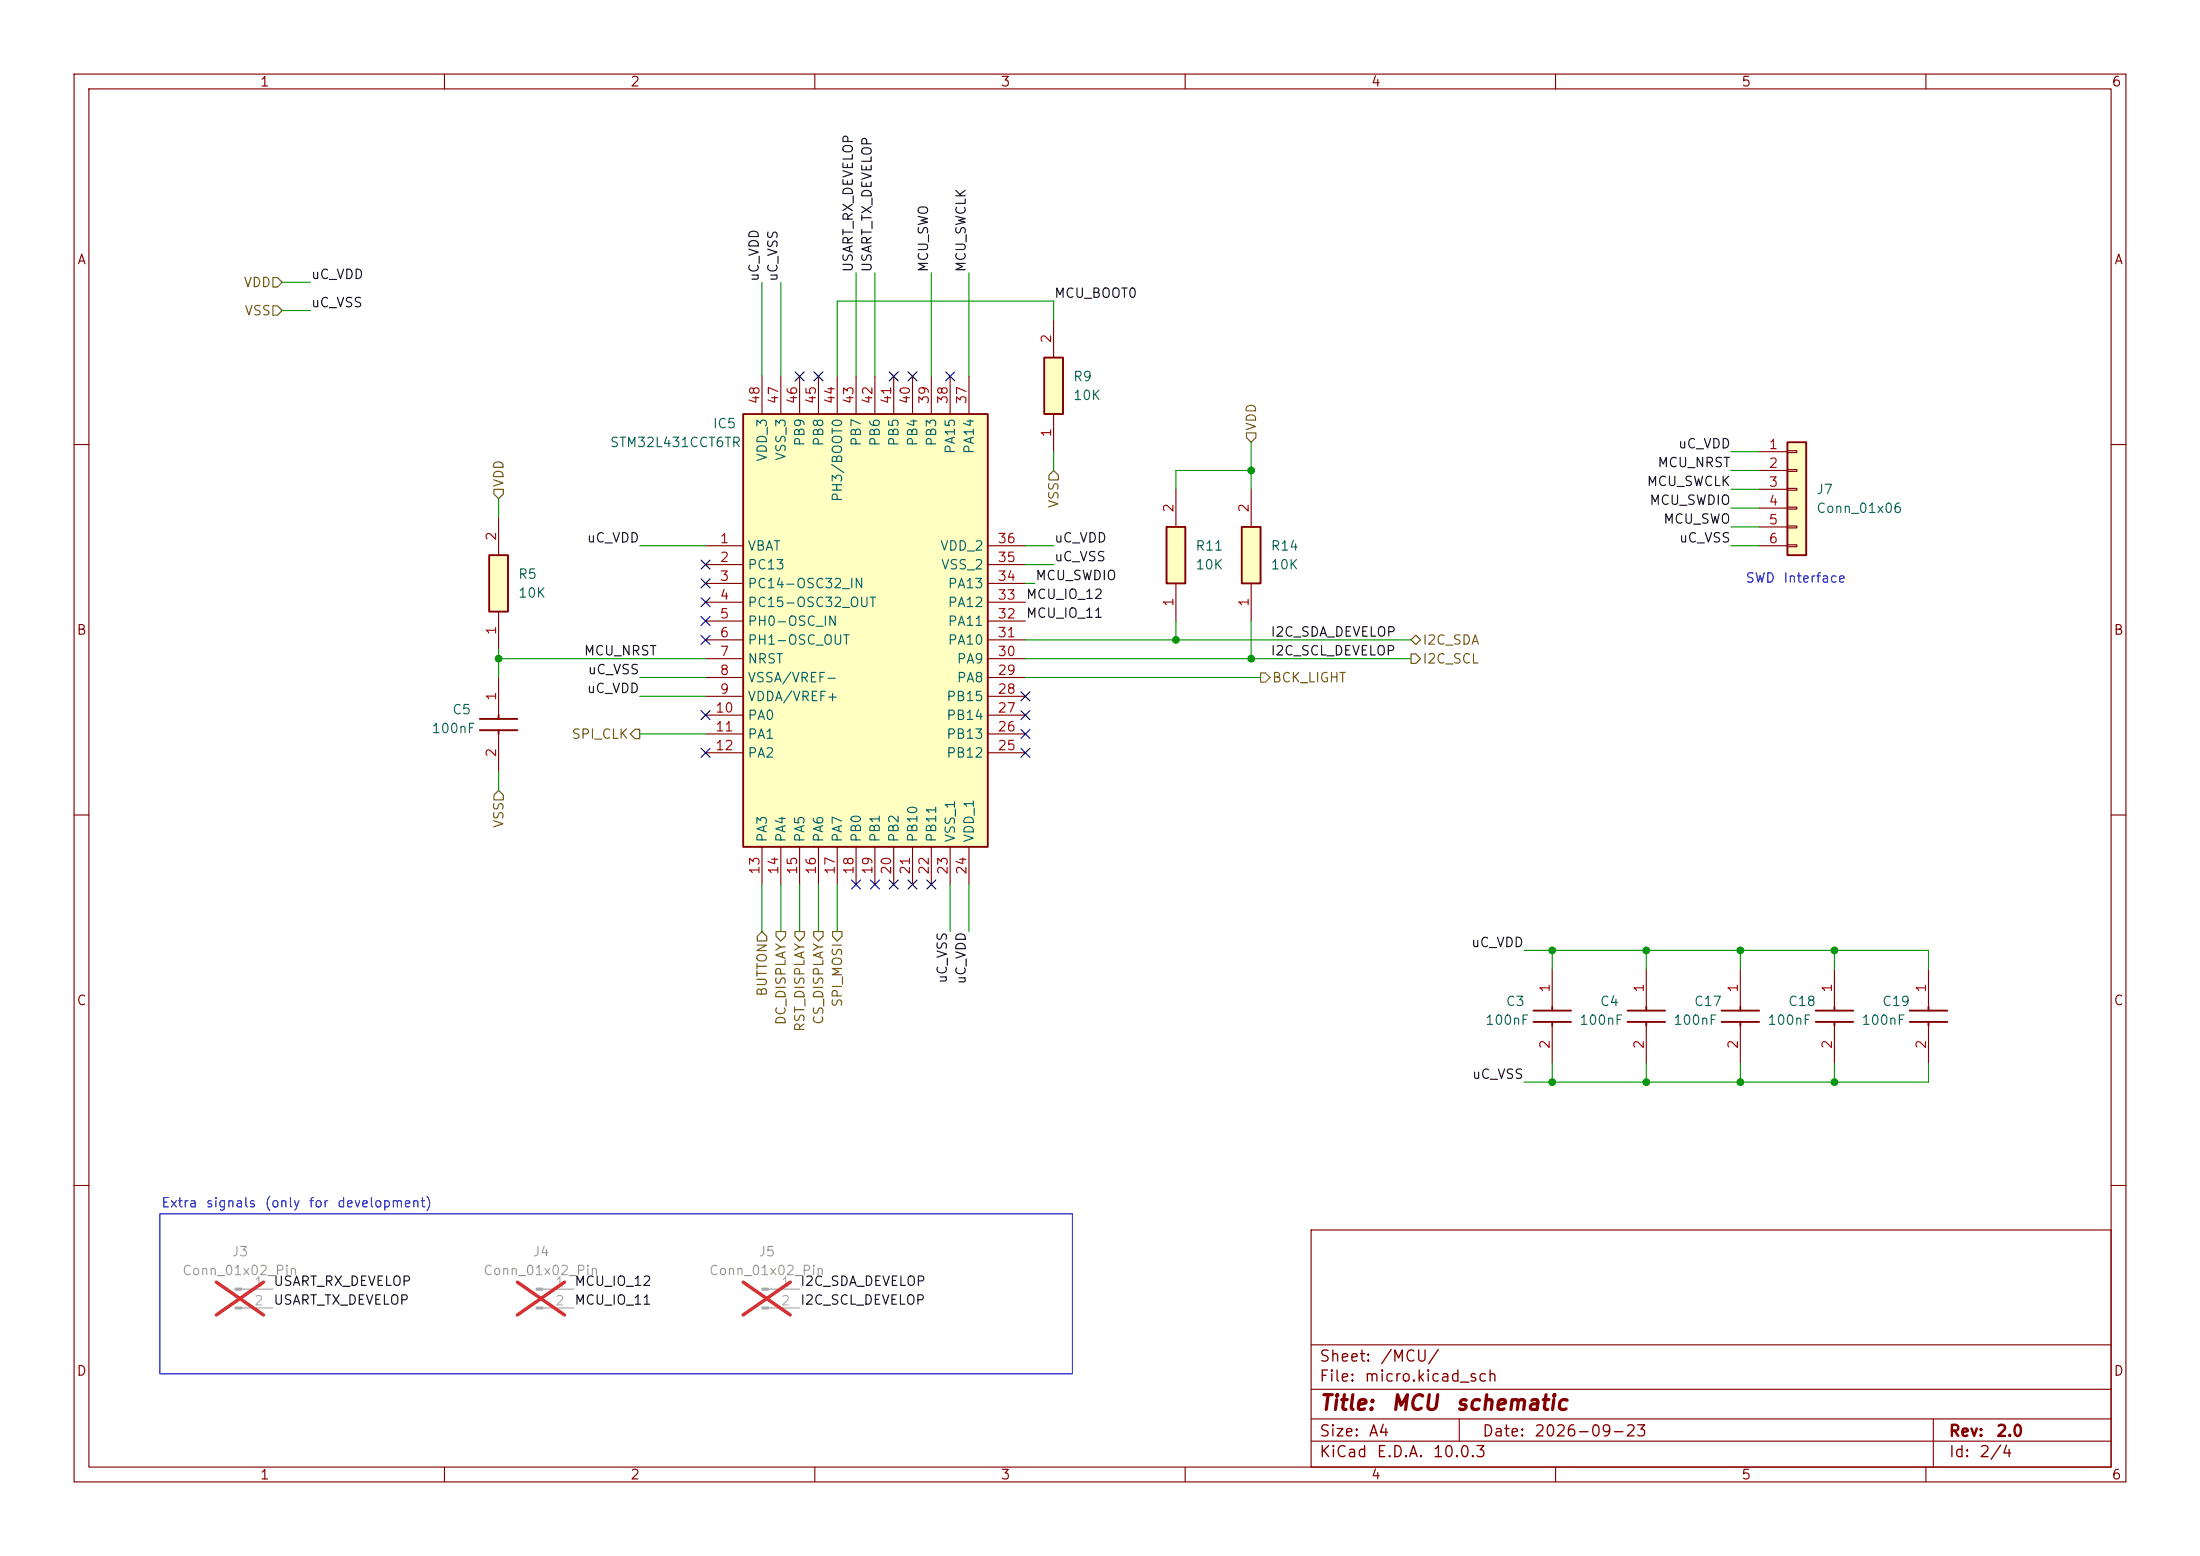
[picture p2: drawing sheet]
<svg xmlns="http://www.w3.org/2000/svg" width="297mm" height="210mm" viewBox="0 0 297 210" stroke-linecap="round" stroke-linejoin="round" font-family="sans-serif">
<g fill="none" stroke="#840000" stroke-width=".15">
<path d="M10 10h277v190h-277zM12 12h273v186h-273zM60 10v2M110 10v2M160 10v2M210 10v2M260 10v2M10 60h2M285 60h2M10 110h2M285 110h2M247.6 130.8v5.1"/>
<path d="M247.6 138.4v5.1M10 160h2M177 166h108v32h-108zM285 160h2M60 198v2M110 198v2M160 198v2M177 194.5h108M177 191.5h108M177 187.5h108M177 181.5h108M197 191.5v3"/>
<path d="M210 198v2M260 198v2M261 191.5v6.5"/>
</g>
<path d="M245.1 136.4h5.1M245.1 137.9h5.1M247.6 135.9v.5M247.6 137.9v.5" fill="none" stroke="#840000" stroke-width=".25"/>
<g fill="#a1a1a1" stroke="#a1a1a1" stroke-width=".15">
<path d="M72.4 173.9h.9v.2h-.9z"/>
<path d="M72.4 176.4h.9v.3h-.9z"/>
</g>
<path d="M73.3 174h4.2M73.3 176.5h4.2" fill="none" stroke="#a1a1a1" stroke-width=".15"/>
<path d="M69.8 173l6.4 4.5M76.2 173l-6.4 4.5" fill="none" stroke="#e12e31" stroke-width=".46"/>
<path d="M100.3 55.9h33v58.4h-33z" fill="#ffffc2"/>
<path d="M100.3 55.9h33v58.4h-33z" fill="none" stroke="#840000" stroke-width=".25"/>
<g fill="none" stroke="#840000" stroke-width=".15">
<path d="M102.9 50.8v5.1M105.4 50.8v5.1M107.9 50.8v5.1M110.5 50.8v5.1M113 50.8v5.1M115.6 50.8v5.1M118.1 50.8v5.1M120.6 50.8v5.1M123.2 50.8v5.1M125.7 50.8v5.1M128.3 50.8v5.1M130.8 50.8v5.1"/>
<path d="M95.2 73.7h5.1M95.2 76.2h5.1M95.2 78.7h5.1M133.3 73.7h5.1M133.3 76.2h5.1M133.3 78.7h5.1M95.2 81.3h5.1M95.2 83.8h5.1M95.2 86.4h5.1M95.2 88.9h5.1M95.2 91.4h5.1M95.2 94h5.1"/>
<path d="M95.2 96.5h5.1M95.2 99.1h5.1M133.3 81.3h5.1M133.3 83.8h5.1M133.3 86.4h5.1M133.3 88.9h5.1M133.3 91.4h5.1M133.3 94h5.1M133.3 96.5h5.1M133.3 99.1h5.1M95.2 101.6h5.1M102.9 114.3v5.1"/>
<path d="M105.4 114.3v5.1M107.9 114.3v5.1M110.5 114.3v5.1M113 114.3v5.1M115.6 114.3v5.1M118.1 114.3v5.1M120.6 114.3v5.1M123.2 114.3v5.1M125.7 114.3v5.1M128.3 114.3v5.1M130.8 114.3v5.1M133.3 101.6h5.1"/>
</g>
<path d="M167.6 71.1h2.6v7.6h-2.6z" fill="#ffffc2"/>
<path d="M167.6 71.1h2.6v7.6h-2.6z" fill="none" stroke="#840000" stroke-width=".25"/>
<path d="M168.9 66v5.1M168.9 78.7v5.1" fill="none" stroke="#840000" stroke-width=".15"/>
<path d="M157.5 71.1h2.5v7.6h-2.5z" fill="#ffffc2"/>
<path d="M157.5 71.1h2.5v7.6h-2.5z" fill="none" stroke="#840000" stroke-width=".25"/>
<path d="M158.7 66v5.1M158.7 78.7v5.1" fill="none" stroke="#840000" stroke-width=".15"/>
<path d="M141 48.3h2.5v7.6h-2.5z" fill="#ffffc2"/>
<g fill="none" stroke="#840000" stroke-width=".25">
<path d="M141 48.3h2.5v7.6h-2.5zM207 136.4h5.1M207 137.9h5.1M209.5 135.9v.5M209.5 137.9v.5M219.7 136.4h5.1M219.7 137.9h5.1M222.2 135.9v.5M222.2 137.9v.5M232.4 136.4h5.1M232.4 137.9h5.1M234.9 135.9v.5"/>
<path d="M234.9 137.9v.5M257.8 136.4h5.1M257.8 137.9h5.1M260.3 135.9v.5M260.3 137.9v.5"/>
</g>
<path d="M142.2 43.2v5.1M142.2 55.9v5.1M209.5 130.8v5.1M209.5 138.4v5.1M222.2 130.8v5.1M222.2 138.4v5.1M234.9 130.8v5.1M234.9 138.4v5.1M260.3 130.8v5.1M260.3 138.4v5.1" fill="none" stroke="#840000" stroke-width=".15"/>
<g fill="#a1a1a1" stroke="#a1a1a1" stroke-width=".15">
<path d="M31.7 173.9h.9v.2h-.9z"/>
<path d="M31.7 176.4h.9v.3h-.9z"/>
<path d="M102.9 173.9h.8v.2h-.8z"/>
<path d="M102.9 176.4h.8v.3h-.8z"/>
</g>
<path d="M32.6 174h4.2M32.6 176.5h4.2M103.7 174h4.2M103.7 176.5h4.2" fill="none" stroke="#a1a1a1" stroke-width=".15"/>
<path d="M29.2 173l6.4 4.5M35.6 173l-6.4 4.5M100.3 173l6.4 4.5M106.7 173l-6.4 4.5" fill="none" stroke="#e12e31" stroke-width=".46"/>
<path d="M241.3 59.7h2.5v15.2h-2.5z" fill="#ffffc2"/>
<path d="M241.3 59.7h2.5v15.2h-2.5z" fill="none" stroke="#840000" stroke-width=".25"/>
<path d="M237.5 61h3.8M237.5 63.5h3.8M237.5 66h3.8M237.5 68.6h3.8M237.5 71.1h3.8M237.5 73.7h3.8M241.3 60.8h1.3v.3h-1.3zM241.3 63.4h1.3v.2h-1.3zM241.3 65.9h1.3v.3h-1.3zM241.3 68.5h1.3v.2h-1.3zM241.3 71h1.3v.2h-1.3zM241.3 73.5h1.3v.3h-1.3z" fill="none" stroke="#840000" stroke-width=".15"/>
<path d="M66 74.9h2.6v7.7h-2.6z" fill="#ffffc2"/>
<path d="M66 74.9h2.6v7.7h-2.6zM64.8 97h5M64.8 98.6h5M67.3 96.5v.5M67.3 98.6v.5" fill="none" stroke="#840000" stroke-width=".25"/>
<path d="M67.3 69.9v5M67.3 82.6v5M67.3 91.4v5.1M67.3 99.1v5" fill="none" stroke="#840000" stroke-width=".15"/>
<g fill="none" stroke="#725600" stroke-width=".15">
<path d="M36.8 37.5h.7l.6 .6-.6 .6h-.7zM36.8 41.3h.7l.6 .6-.6 .6h-.7zM168.3 58.4h1.2v.7l-.6 .6-.6-.6zM66.7 66h1.2v.7l-.6 .6-.6-.6zM142.2 63.5l.7 .6v.7h-1.3v-.7zM85.7 98.4h.7v1.3h-.7l-.6-.6zM170.2 90.8h.6l.6 .6-.6 .7h-.6zM190.5 88.3h.6l.7 .6-.7 .6h-.6zM190.5 86.4l.6-.7 .7 .7-.7 .6zM67.3 106.7l.6 .6v.7h-1.2v-.7zM102.9 125.7l.6 .7v.6h-1.3v-.6zM104.8 125.7h1.2v.7l-.6 .6-.6-.6z"/>
<path d="M107.3 125.7h1.3v.7l-.7 .6-.6-.6zM109.9 125.7h1.2v.7l-.6 .6-.6-.6zM112.4 125.7h1.3v.7l-.7 .6-.6-.6z"/>
</g>
<g fill="none" stroke="#009600" stroke-width=".15">
<path d="M38.1 38.1h3.8M102.9 38.1v12.7M105.4 38.1v12.7M115.6 36.8v14M118.1 36.8v14M125.7 36.8v14M130.8 36.8v14M38.1 41.9h3.8M142.2 43.2v-2.6h-29.2v10.2M168.9 59.7v6.3M67.3 67.3v2.6M86.4 73.7h8.8"/>
<path d="M138.4 76.2h3.8M138.4 73.7h3.8M138.4 78.7h1.3M142.2 61v2.5M168.9 63.5h-10.2v2.5M233.7 63.5h3.8M233.7 73.7h3.8M233.7 61h3.8M233.7 66h3.8M233.7 71.1h3.8M233.7 68.6h3.8M67.3 88.9h27.9"/>
<path d="M67.3 87.6v3.8M86.4 91.4h8.8M86.4 99.1h8.8M86.4 94h8.8M138.4 91.4h31.8M138.4 88.9h52.1M138.4 86.4h52.1M158.7 83.8v2.6M168.9 83.8v5.1M67.3 104.1v2.6M102.9 119.4v6.3M105.4 119.4v6.3"/>
<path d="M107.9 119.4v6.3M110.5 119.4v6.3M113 119.4v6.3M128.3 119.4v6.3M130.8 119.4v6.3M205.7 128.3h54.6v2.5M209.5 128.3v2.5M222.2 128.3v2.5M234.9 128.3v2.5M247.6 128.3v2.5M209.5 143.5v2.6M222.2 143.5v2.6"/>
<path d="M234.9 143.5v2.6M247.6 143.5v2.6M260.3 143.5v2.6h-54.6"/>
</g>
<g fill="none" stroke="#000084" stroke-width=".15">
<path d="M107.3 50.2l1.3 1.2M108.6 50.2l-1.3 1.2M109.9 50.2l1.2 1.2M111.1 50.2l-1.2 1.2M120 50.2l1.3 1.2M121.3 50.2l-1.3 1.2M122.6 50.2l1.2 1.2M123.8 50.2l-1.2 1.2M127.7 50.2l1.2 1.2M128.9 50.2l-1.2 1.2M94.6 78.1l1.3 1.2M94.6 75.6l1.3 1.2"/>
<path d="M95.9 78.1l-1.3 1.2M95.9 75.6l-1.3 1.2M94.6 80.7l1.3 1.2M94.6 95.9l1.3 1.2M94.6 83.2l1.3 1.2M94.6 85.8l1.3 1.2M95.9 80.7l-1.3 1.2M95.9 83.2l-1.3 1.2M95.9 95.9l-1.3 1.2M95.9 85.8l-1.3 1.2M137.8 98.5l1.2 1.2M137.8 95.9l1.2 1.2"/>
<path d="M137.8 93.4l1.2 1.2M139 98.5l-1.2 1.2M139 95.9l-1.2 1.2M139 93.4l-1.2 1.2M94.6 101l1.3 1.2M95.9 101l-1.3 1.2M115 118.8l1.2 1.2M116.2 118.8l-1.2 1.2M117.5 118.8l1.2 1.2M118.7 118.8l-1.2 1.2M120 118.8l1.3 1.2M121.3 118.8l-1.3 1.2"/>
<path d="M122.6 118.8l1.2 1.2M123.8 118.8l-1.2 1.2M125.1 118.8l1.2 1.2M126.3 118.8l-1.2 1.2M137.8 101l1.2 1.2M139 101l-1.2 1.2"/>
</g>
<path d="M21.6 163.8h123.2v21.6h-123.2z" fill="none" stroke="#0000c2" stroke-width=".15"/>
<g fill="#009600" stroke="#009600" stroke-width=".14">
<circle cx="168.9" cy="88.9" r=".46"/>
<circle cx="168.9" cy="63.5" r=".46"/>
<circle cx="158.7" cy="86.4" r=".46"/>
<circle cx="247.6" cy="146.1" r=".46"/>
<circle cx="234.9" cy="146.1" r=".46"/>
<circle cx="209.5" cy="146.1" r=".46"/>
<circle cx="247.6" cy="128.3" r=".46"/>
<circle cx="222.2" cy="128.3" r=".46"/>
<circle cx="234.9" cy="128.3" r=".46"/>
<circle cx="222.2" cy="146.1" r=".46"/>
<circle cx="209.5" cy="128.3" r=".46"/>
<circle cx="67.3" cy="88.9" r=".46"/>
</g>
<g font-size="2" fill="#840000">
<text x="178" y="190.8">Title:</text>
<text x="187.7" y="190.8">MCU</text>
<text x="196.4" y="190.8">schematic</text>
</g>
<g font-size="1.5" fill="#840000">
<text x="178" y="184.2">Sheet:</text>
<text x="186.2" y="184.2">/MCU/</text>
<text x="178" y="186.9">File:</text>
<text x="184.1" y="186.9">micro.kicad_sch</text>
<text x="178" y="197.1">KiCad</text>
<text x="178" y="194.3">Size:</text>
<text x="184.7" y="194.3">A4</text>
<text x="185.7" y="197.1">E.D.A.</text>
<text x="193.3" y="197.1">10.0.3</text>
<text x="200" y="194.3">Date:</text>
<text x="207" y="194.3">2026-09-23</text>
<text x="263" y="194.3">Rev:</text>
<text x="263" y="197.1">Id:</text>
<text x="267.1" y="197.1">2/4</text>
<text x="269.4" y="194.3">2.0</text>
</g>
<g font-size="1.3" fill="#840000">
<text x="35" y="12">1</text>
<text x="85" y="12">2</text>
<text x="135" y="12">3</text>
<text x="185" y="12">4</text>
<text x="235" y="12">5</text>
<text x="285" y="12">6</text>
<text x="10.3" y="36">A</text>
<text x="285.3" y="36">A</text>
<text x="10.3" y="86">B</text>
<text x="285.3" y="86">B</text>
<text x="10.3" y="136">C</text>
<text x="285.3" y="136">C</text>
<text x="10.3" y="186">D</text>
<text x="285.3" y="186">D</text>
<text x="35" y="200">1</text>
<text x="85" y="200">2</text>
<text x="135" y="200">3</text>
<text x="185" y="200">4</text>
<text x="235" y="200">5</text>
<text x="285" y="200">6</text>
</g>
<g font-size="1.3" fill="#725600">
<text x="32.8" y="39.1">VDD</text>
<text x="32.9" y="42.9">VSS</text>
<text x="169.9" y="58.2" transform="rotate(-90 169.9 58.2)">VDD</text>
<text x="68.3" y="65.8" transform="rotate(-90 68.3 65.8)">VDD</text>
<text x="143.2" y="68.7" transform="rotate(-90 143.2 68.7)">VSS</text>
<text x="192" y="89.9">I2C_SCL</text>
<text x="192" y="87.3">I2C_SDA</text>
<text x="171.6" y="92.4">BCK_LIGHT</text>
<text x="77.1" y="100">SPI_CLK</text>
<text x="68.3" y="111.9" transform="rotate(-90 68.3 111.9)">VSS</text>
<text x="103.8" y="134.6" transform="rotate(-90 103.8 134.6)">BUTTON</text>
<text x="114" y="136" transform="rotate(-90 114 136)">SPI_MOSI</text>
<text x="106.4" y="138.5" transform="rotate(-90 106.4 138.5)">DC_DISPLAY</text>
<text x="108.9" y="139.4" transform="rotate(-90 108.9 139.4)">RST_DISPLAY</text>
<text x="111.5" y="138.4" transform="rotate(-90 111.5 138.4)">CS_DISPLAY</text>
</g>
<g font-size="1.3" fill="#0f0f0f">
<text x="41.9" y="38">uC_VDD</text>
<text x="41.9" y="41.8">uC_VSS</text>
<text x="102.7" y="38.1" transform="rotate(-90 102.7 38.1)">uC_VDD</text>
<text x="105.3" y="38.1" transform="rotate(-90 105.3 38.1)">uC_VSS</text>
<text x="115.4" y="36.8" transform="rotate(-90 115.4 36.8)">USART_RX_DEVELOP</text>
<text x="118" y="36.8" transform="rotate(-90 118 36.8)">USART_TX_DEVELOP</text>
<text x="125.6" y="36.8" transform="rotate(-90 125.6 36.8)">MCU_SWO</text>
<text x="130.7" y="36.8" transform="rotate(-90 130.7 36.8)">MCU_SWCLK</text>
<text x="142.2" y="40.5">MCU_BOOT0</text>
<text x="222.2" y="65.9">MCU_SWCLK</text>
<text x="223.7" y="63.4">MCU_NRST</text>
<text x="226.5" y="60.8">uC_VDD</text>
<text x="222.6" y="68.5">MCU_SWDIO</text>
<text x="224.5" y="71">MCU_SWO</text>
<text x="79.1" y="73.5">uC_VDD</text>
<text x="142.2" y="73.5">uC_VDD</text>
<text x="142.2" y="76.1">uC_VSS</text>
<text x="226.6" y="73.5">uC_VSS</text>
<text x="138.4" y="81.2">MCU_IO_12</text>
<text x="138.4" y="83.7">MCU_IO_11</text>
<text x="139.7" y="78.6">MCU_SWDIO</text>
<text x="78.7" y="88.8">MCU_NRST</text>
<text x="171.4" y="88.8">I2C_SCL_DEVELOP</text>
<text x="171.4" y="86.2">I2C_SDA_DEVELOP</text>
<text x="79.1" y="93.9">uC_VDD</text>
<text x="79.3" y="91.3">uC_VSS</text>
<text x="198.5" y="128.1">uC_VDD</text>
<text x="128.1" y="132.8" transform="rotate(-90 128.1 132.8)">uC_VSS</text>
<text x="130.7" y="132.9" transform="rotate(-90 130.7 132.9)">uC_VDD</text>
<text x="198.6" y="145.9">uC_VSS</text>
<text x="36.8" y="173.9">USART_RX_DEVELOP</text>
<text x="77.5" y="173.9">MCU_IO_12</text>
<text x="107.9" y="173.9">I2C_SDA_DEVELOP</text>
<text x="36.8" y="176.4">USART_TX_DEVELOP</text>
<text x="77.5" y="176.4">MCU_IO_11</text>
<text x="107.9" y="176.4">I2C_SCL_DEVELOP</text>
</g>
<g font-size="1.3" fill="#a90000">
<text x="142.2" y="46.4" transform="rotate(-90 142.2 46.4)">2</text>
<text x="102.8" y="54.7" transform="rotate(-90 102.8 54.7)">48</text>
<text x="105.4" y="54.7" transform="rotate(-90 105.4 54.7)">47</text>
<text x="107.9" y="54.7" transform="rotate(-90 107.9 54.7)">46</text>
<text x="110.5" y="54.7" transform="rotate(-90 110.5 54.7)">45</text>
<text x="113" y="54.7" transform="rotate(-90 113 54.7)">44</text>
<text x="115.5" y="54.7" transform="rotate(-90 115.5 54.7)">43</text>
<text x="118.1" y="54.7" transform="rotate(-90 118.1 54.7)">42</text>
<text x="120.6" y="54.7" transform="rotate(-90 120.6 54.7)">41</text>
<text x="123.2" y="54.7" transform="rotate(-90 123.2 54.7)">40</text>
<text x="125.7" y="54.7" transform="rotate(-90 125.7 54.7)">39</text>
<text x="128.2" y="54.7" transform="rotate(-90 128.2 54.7)">38</text>
<text x="130.8" y="54.7" transform="rotate(-90 130.8 54.7)">37</text>
<text x="142.2" y="59.1" transform="rotate(-90 142.2 59.1)">1</text>
<text x="238.7" y="60.9">1</text>
<text x="238.7" y="63.5">2</text>
<text x="158.7" y="69.3" transform="rotate(-90 158.7 69.3)">2</text>
<text x="168.9" y="69.3" transform="rotate(-90 168.9 69.3)">2</text>
<text x="238.7" y="66">3</text>
<text x="238.7" y="68.6">4</text>
<text x="238.7" y="71.1">5</text>
<text x="67.3" y="73.1" transform="rotate(-90 67.3 73.1)">2</text>
<text x="97.1" y="73.6">1</text>
<text x="97.1" y="76.2">2</text>
<text x="134.6" y="76.2">35</text>
<text x="134.6" y="73.6">36</text>
<text x="238.7" y="73.6">6</text>
<text x="97.1" y="78.7">3</text>
<text x="97.1" y="81.3">4</text>
<text x="97.1" y="83.8">5</text>
<text x="134.6" y="83.8">32</text>
<text x="134.6" y="81.3">33</text>
<text x="134.6" y="78.7">34</text>
<text x="158.7" y="82" transform="rotate(-90 158.7 82)">1</text>
<text x="168.9" y="82" transform="rotate(-90 168.9 82)">1</text>
<text x="67.3" y="85.8" transform="rotate(-90 67.3 85.8)">1</text>
<text x="97.1" y="86.3">6</text>
<text x="97.1" y="88.9">7</text>
<text x="134.6" y="88.9">30</text>
<text x="134.6" y="86.3">31</text>
<text x="67.3" y="94.7" transform="rotate(-90 67.3 94.7)">1</text>
<text x="97.1" y="91.4">8</text>
<text x="97.1" y="94">9</text>
<text x="134.6" y="94">28</text>
<text x="134.6" y="91.4">29</text>
<text x="96.5" y="96.5">10</text>
<text x="96.5" y="99">11</text>
<text x="96.5" y="101.6">12</text>
<text x="134.6" y="101.6">25</text>
<text x="134.6" y="99">26</text>
<text x="134.6" y="96.5">27</text>
<text x="67.3" y="102.3" transform="rotate(-90 67.3 102.3)">2</text>
<text x="102.8" y="118.2" transform="rotate(-90 102.8 118.2)">13</text>
<text x="105.4" y="118.2" transform="rotate(-90 105.4 118.2)">14</text>
<text x="107.9" y="118.2" transform="rotate(-90 107.9 118.2)">15</text>
<text x="110.5" y="118.2" transform="rotate(-90 110.5 118.2)">16</text>
<text x="113" y="118.2" transform="rotate(-90 113 118.2)">17</text>
<text x="115.5" y="118.2" transform="rotate(-90 115.5 118.2)">18</text>
<text x="118.1" y="118.2" transform="rotate(-90 118.1 118.2)">19</text>
<text x="120.6" y="118.2" transform="rotate(-90 120.6 118.2)">20</text>
<text x="123.2" y="118.2" transform="rotate(-90 123.2 118.2)">21</text>
<text x="125.7" y="118.2" transform="rotate(-90 125.7 118.2)">22</text>
<text x="128.2" y="118.2" transform="rotate(-90 128.2 118.2)">23</text>
<text x="130.8" y="118.2" transform="rotate(-90 130.8 118.2)">24</text>
<text x="209.5" y="134.1" transform="rotate(-90 209.5 134.1)">1</text>
<text x="222.2" y="134.1" transform="rotate(-90 222.2 134.1)">1</text>
<text x="234.9" y="134.1" transform="rotate(-90 234.9 134.1)">1</text>
<text x="247.6" y="134.1" transform="rotate(-90 247.6 134.1)">1</text>
<text x="260.3" y="134.1" transform="rotate(-90 260.3 134.1)">1</text>
<text x="209.5" y="141.7" transform="rotate(-90 209.5 141.7)">2</text>
<text x="222.2" y="141.7" transform="rotate(-90 222.2 141.7)">2</text>
<text x="234.9" y="141.7" transform="rotate(-90 234.9 141.7)">2</text>
<text x="247.6" y="141.7" transform="rotate(-90 247.6 141.7)">2</text>
<text x="260.3" y="141.7" transform="rotate(-90 260.3 141.7)">2</text>
</g>
<g font-size="1.3" fill="#006464">
<text x="144.8" y="51.8">R9</text>
<text x="96.1" y="58.1">IC5</text>
<text x="144.8" y="54.3">10K</text>
<text x="82.3" y="60.7">STM32L431CCT6TR</text>
<text x="103.8" y="62.4" transform="rotate(-90 103.8 62.4)">VDD_3</text>
<text x="106.4" y="62.3" transform="rotate(-90 106.4 62.3)">VSS_3</text>
<text x="108.9" y="60.3" transform="rotate(-90 108.9 60.3)">PB9</text>
<text x="111.5" y="60.3" transform="rotate(-90 111.5 60.3)">PB8</text>
<text x="116.5" y="60.3" transform="rotate(-90 116.5 60.3)">PB7</text>
<text x="119.1" y="60.3" transform="rotate(-90 119.1 60.3)">PB6</text>
<text x="121.6" y="60.3" transform="rotate(-90 121.6 60.3)">PB5</text>
<text x="124.2" y="60.3" transform="rotate(-90 124.2 60.3)">PB4</text>
<text x="126.7" y="60.3" transform="rotate(-90 126.7 60.3)">PB3</text>
<text x="129.2" y="61.4" transform="rotate(-90 129.2 61.4)">PA15</text>
<text x="131.8" y="61.4" transform="rotate(-90 131.8 61.4)">PA14</text>
<text x="114" y="67.8" transform="rotate(-90 114 67.8)">PH3/BOOT0</text>
<text x="245.1" y="67">J7</text>
<text x="245.1" y="69.6">Conn_01x06</text>
<text x="100.8" y="74.6">VBAT</text>
<text x="100.8" y="77.2">PC13</text>
<text x="126.8" y="74.6">VDD_2</text>
<text x="127" y="77.2">VSS_2</text>
<text x="161.3" y="74.6">R11</text>
<text x="161.3" y="77.2">10K</text>
<text x="171.5" y="74.6">R14</text>
<text x="171.5" y="77.2">10K</text>
<text x="69.9" y="78.4">R5</text>
<text x="69.9" y="81">10K</text>
<text x="100.8" y="79.7">PC14-OSC32_IN</text>
<text x="100.8" y="82.3">PC15-OSC32_OUT</text>
<text x="127.9" y="82.3">PA12</text>
<text x="127.9" y="79.7">PA13</text>
<text x="100.8" y="84.8">PH0-OSC_IN</text>
<text x="100.8" y="87.3">PH1-OSC_OUT</text>
<text x="100.8" y="89.9">NRST</text>
<text x="127.9" y="87.3">PA10</text>
<text x="127.9" y="84.8">PA11</text>
<text x="129.1" y="89.9">PA9</text>
<text x="100.8" y="92.4">VSSA/VREF-</text>
<text x="100.8" y="95">VDDA/VREF+</text>
<text x="127.7" y="95">PB15</text>
<text x="129.1" y="92.4">PA8</text>
<text x="58.2" y="99.3">100nF</text>
<text x="61" y="96.7">C5</text>
<text x="100.8" y="97.5">PA0</text>
<text x="100.8" y="100">PA1</text>
<text x="127.7" y="100">PB13</text>
<text x="127.7" y="97.5">PB14</text>
<text x="100.8" y="102.6">PA2</text>
<text x="127.7" y="102.6">PB12</text>
<text x="103.8" y="113.8" transform="rotate(-90 103.8 113.8)">PA3</text>
<text x="106.4" y="113.8" transform="rotate(-90 106.4 113.8)">PA4</text>
<text x="108.9" y="113.8" transform="rotate(-90 108.9 113.8)">PA5</text>
<text x="111.5" y="113.8" transform="rotate(-90 111.5 113.8)">PA6</text>
<text x="114" y="113.8" transform="rotate(-90 114 113.8)">PA7</text>
<text x="116.5" y="113.8" transform="rotate(-90 116.5 113.8)">PB0</text>
<text x="119.1" y="113.8" transform="rotate(-90 119.1 113.8)">PB1</text>
<text x="121.6" y="113.8" transform="rotate(-90 121.6 113.8)">PB2</text>
<text x="124.2" y="113.8" transform="rotate(-90 124.2 113.8)">PB10</text>
<text x="126.7" y="113.8" transform="rotate(-90 126.7 113.8)">PB11</text>
<text x="129.2" y="113.8" transform="rotate(-90 129.2 113.8)">VSS_1</text>
<text x="131.8" y="113.8" transform="rotate(-90 131.8 113.8)">VDD_1</text>
<text x="203.2" y="136.1">C3</text>
<text x="215.9" y="136.1">C4</text>
<text x="228.6" y="136.1">C17</text>
<text x="241.3" y="136.1">C18</text>
<text x="254" y="136.1">C19</text>
<text x="200.4" y="138.6">100nF</text>
<text x="213.1" y="138.6">100nF</text>
<text x="225.8" y="138.6">100nF</text>
<text x="238.5" y="138.6">100nF</text>
<text x="251.2" y="138.6">100nF</text>
</g>
<g font-size="1.3" fill="#0000c2">
<text x="235.6" y="79">SWD</text>
<text x="240.7" y="79">Interface</text>
<text x="21.7" y="163.3">Extra</text>
<text x="27.7" y="163.3">signals</text>
<text x="35.6" y="163.3">(only</text>
<text x="41.6" y="163.3">for</text>
<text x="45.4" y="163.3">development)</text>
</g>
<g font-size="1.3" fill="#989898">
<text x="24.5" y="172.4">Conn_01x02_Pin</text>
<text x="31.2" y="169.9">J3</text>
<text x="65.2" y="172.4">Conn_01x02_Pin</text>
<text x="71.8" y="169.9">J4</text>
<text x="95.6" y="172.4">Conn_01x02_Pin</text>
<text x="102.3" y="169.9">J5</text>
</g>
<g font-size="1.3" fill="#aaa">
<text x="34.2" y="174">1</text>
<text x="74.9" y="174">1</text>
<text x="105.3" y="174">1</text>
<text x="34.2" y="176.5">2</text>
<text x="74.9" y="176.5">2</text>
<text x="105.3" y="176.5">2</text>
</g>
</svg>
